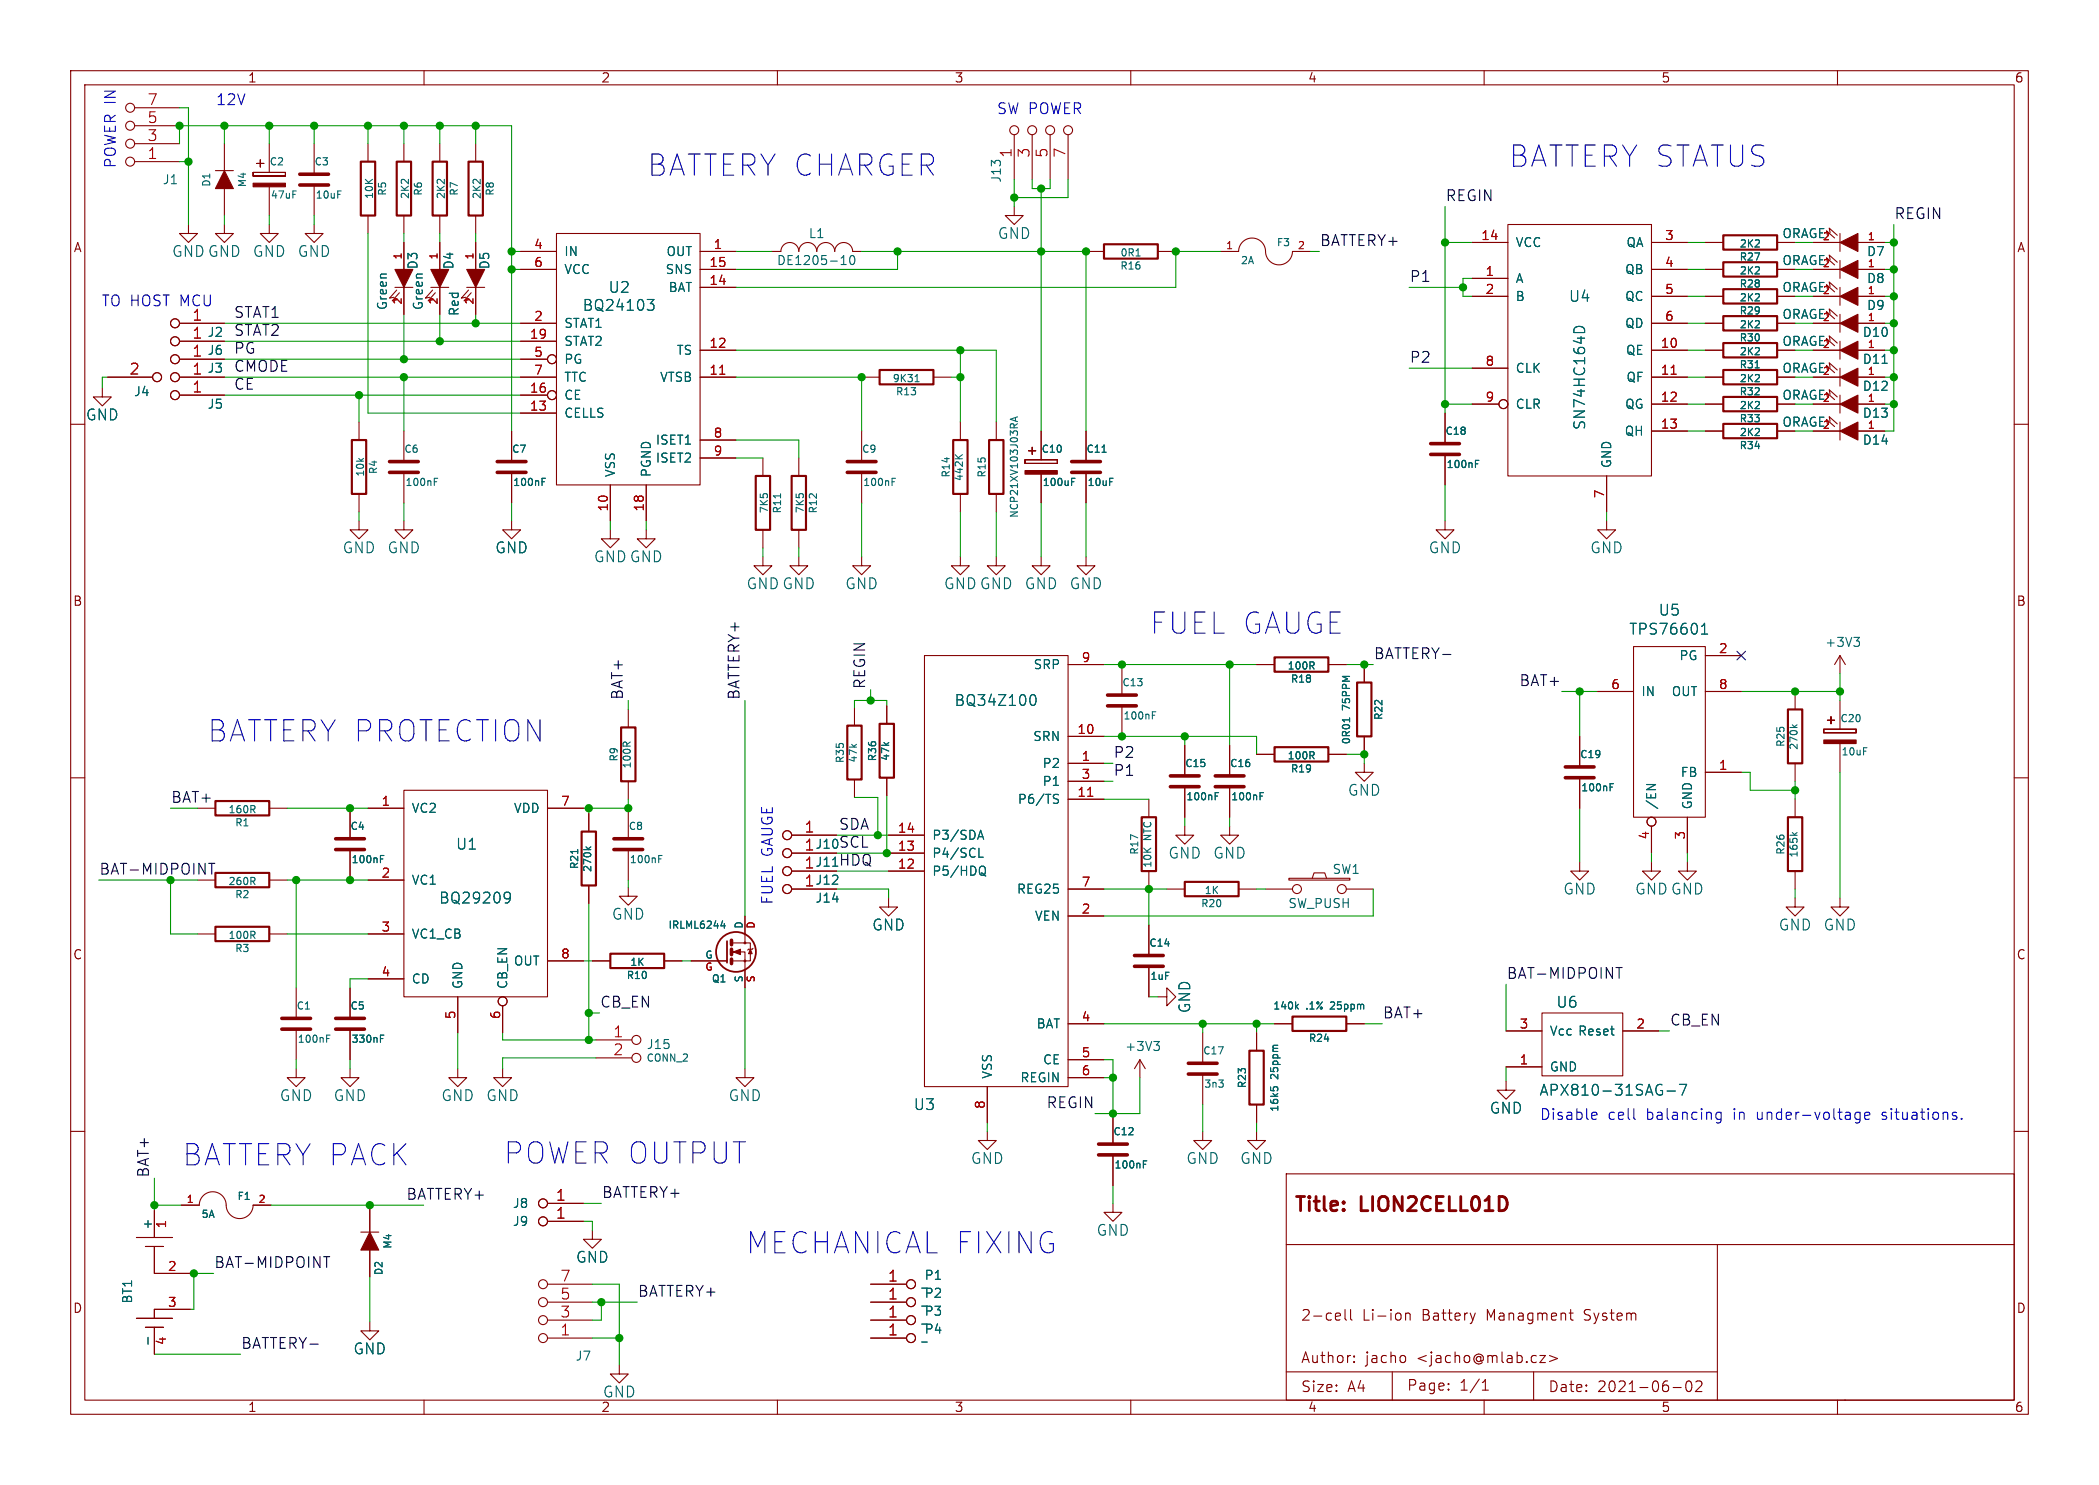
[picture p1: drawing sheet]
<svg xmlns="http://www.w3.org/2000/svg" width="297mm" height="210mm" viewBox="0 0 297 210" stroke-linecap="round" stroke-linejoin="round" font-family="sans-serif">
<g fill="none" stroke="#840000" stroke-width=".15">
<path d="M10 10h277v190h-277zM12 12h273v186h-273zM19 17.8h6.4M19 15.2h6.4M60 10v2M110 10v2M143.5 19.1v6.3M146 19.1v6.3M148.6 19.1v6.3M151.1 19.1v6.3M160 10v2M210 10v2"/>
<path d="M260 10v2M19 22.9h6.4M19 20.3h6.4M26.7 31.8v1.2h1.2l-1.2 1.3-1.3-1.3h1.3M30.5 24.1h2.5M31.7 31.8v1.2h1.3l-1.3 1.3-1.2-1.3h1.2M31.7 20.3v3.8M31.7 26.7v3.8M35.8 24.4v.5zM35.8 24.9h4.6zM35.8 24.4h4.6zM36.3 23.1h1z"/>
<path d="M36.8 22.6v1zM38.1 31.8v1.2h1.3l-1.3 1.3-1.3-1.3h1.3M38.1 20.3v4.1M38.1 26.4v4.1M40.4 24.4v.5zM44.4 31.8v1.2h1.3l-1.3 1.3-1.2-1.3h1.2M44.4 20.3v4.3M44.4 26.2v4.3M52.1 20.3v2.6M52.1 30.5v2.5M57.1 20.3v2.6M57.1 30.5v2.5"/>
<path d="M57.1 34.3v3.8M62.2 20.3v2.6M62.2 30.5v2.5M62.2 34.3v3.8M67.3 20.3v2.6M67.3 30.5v2.5M67.3 34.3v3.8M73.7 35.6h5M73.7 38.1h5M78.7 33h20.4v35.6h-20.4zM99.1 35.6h5M99.1 38.1h5"/>
<path d="M109.2 35.6h1.3a1.27 1.27 0 0 1 1.3-1.3 1.27 1.27 0 0 1 1.2 1.3 1.27 1.27 0 0 1 1.3-1.3 1.27 1.27 0 0 1 1.3 1.3 1.27 1.27 0 0 1 1.2-1.3 1.27 1.27 0 0 1 1.3 1.3 1.27 1.27 0 0 1 1.3-1.3 1.27 1.27 0 0 1 1.2 1.3h1.3M143.5 29.2v1.3h1.3l-1.3 1.3-1.3-1.3h1.3M153.7 35.6h2.5M163.8 35.6h2.6M172.7 35.6h2.6a1.93 1.93 0 0 1 2.1-1.9 1.93 1.93 0 0 1 1.7 2.2 1.9 1.9 0 0 0 2 1.5 1.9 1.9 0 0 0 1.8-1.8h2.5M208.3 34.3h5.1M208.3 39.4h5.1M213.4 31.8h20.3v35.5h-20.3zM233.7 38.1h5.1M233.7 34.3h5.1M241.3 38.1h2.5M241.3 34.3h2.5"/>
<path d="M251.5 38.1h2.5M251.5 34.3h2.5M256.5 38.1h3.8M256.5 34.3h3.8M258.6 33.3l-.2-.7 1.2 1.1M258.6 37.1l-.2-.7 1.2 1.1M259 32.9l-.2-.6 1.2 1M259 36.7l-.2-.6 1.2 1M260.3 33v2.6M260.3 36.8v2.6M262.9 38.1h3.8M262.9 34.3h3.8"/>
<path d="M10 60h2M14.5 54.9v1.2h1.2l-1.2 1.3-1.3-1.3h1.3M15.2 53.3h6.4M25.4 45.7h6.3M25.4 53.3h6.3M25.4 50.8h6.3M25.4 55.9h6.3M25.4 48.3h6.3M50.8 59.7v2.5M55.9 40.6h2.5M56.1 41l-1 1.2 .7-.2M56.5 41.4l-1 1.1 .6-.1"/>
<path d="M57.1 40.6v3.9M61 40.6h2.5M61.2 41l-1 1.2 .6-.2M61.6 41.4l-1 1.1 .6-.1M62.2 40.6v3.9M66 40.6h2.6M66.3 41l-1 1.2 .6-.2M66.7 41.4l-1 1.1 .6-.1M67.3 40.6v3.9M73.7 45.7h5M73.7 53.3h5M73.7 50.8h3.8"/>
<path d="M73.7 58.4h5M73.7 55.9h3.8M73.7 48.3h5M99.1 49.5h5M99.1 40.6h5M99.1 53.3h5M121.9 53.3h2.6M132.1 53.3h2.5M135.9 59.7v2.5M141 59.7v2.5M204.5 58.4v4.3M208.3 41.9h5.1"/>
<path d="M208.3 57.2h3.8M208.3 52.1h5.1M233.7 49.5h5.1M233.7 45.7h5.1M233.7 41.9h5.1M233.7 53.3h5.1M233.7 57.2h5.1M241.3 49.5h2.5M241.3 45.7h2.5M241.3 41.9h2.5M241.3 53.3h2.5M241.3 57.2h2.5"/>
<path d="M251.5 49.5h2.5M251.5 45.7h2.5M251.5 41.9h2.5M251.5 53.3h2.5M251.5 57.2h2.5M256.5 49.5h3.8M256.5 45.7h3.8M256.5 41.9h3.8M256.5 53.3h3.8M256.5 57.2h3.8M258.6 56.1l-.2-.6 1.2 1M258.6 52.3l-.2-.6 1.2 1"/>
<path d="M258.6 48.5l-.2-.6 1.2 1M258.6 44.7l-.2-.6 1.2 1M258.6 40.9l-.2-.6 1.2 1M258.6 59.9l-.2-.6 1.2 1M259 55.8l-.2-.7 1.2 1M259 51.9l-.2-.6 1.2 1M259 48.1l-.2-.6 1.2 1M259 44.3l-.2-.6 1.2 1M259 40.5l-.2-.6 1.2 1M259 59.6l-.2-.7 1.2 1M260.3 40.6v2.6M260.3 44.5v2.5"/>
<path d="M260.3 48.3v2.5M260.3 52.1v2.5M260.3 55.9v2.5M260.3 59.7v2.5M262.9 49.5h3.8M262.9 45.7h3.8M262.9 41.9h3.8M262.9 53.3h3.8M262.9 57.2h3.8M285 60h2M50.8 73.7v1.2h1.3l-1.3 1.3-1.3-1.3h1.3M50.8 69.9v2.5"/>
<path d="M57.1 73.7v1.2h1.3l-1.3 1.3-1.2-1.3h1.2M57.1 61v4.3M57.1 66.8v4.3M72.4 73.7v1.2h1.3l-1.3 1.3-1.3-1.3h1.3M72.4 61v4.3M72.4 66.8v4.3M86.4 74.9v1.3h1.2l-1.2 1.3-1.3-1.3h1.3M86.4 68.6v5.1M91.4 74.9v1.3h1.3l-1.3 1.3-1.2-1.3h1.2M91.4 68.6v5.1M99.1 62.2h5M99.1 64.8h5"/>
<path d="M107.9 78.7v1.3h1.3l-1.3 1.3-1.2-1.3h1.2M107.9 64.8v2.5M107.9 74.9v2.6M113 78.7v1.3h1.3l-1.3 1.3-1.2-1.3h1.2M113 64.8v2.5M113 74.9v2.6M121.9 78.7v1.3h1.3l-1.3 1.3-1.3-1.3h1.3M121.9 61v4.3M121.9 66.8v4.3M135.9 78.7v1.3h1.3l-1.3 1.3-1.3-1.3h1.3M135.9 69.9v2.5M141 78.7v1.3h1.2l-1.2 1.3-1.3-1.3h1.3"/>
<path d="M141 69.9v2.5M145 65v.5zM145 65.5h4.6zM145 65h4.6zM145.5 63.8h1.1zM146 63.2v1.1zM147.3 78.7v1.3h1.3l-1.3 1.3-1.3-1.3h1.3M147.3 61v4M147.3 67.1v4M149.6 65v.5zM153.7 78.7v1.3h1.2l-1.2 1.3-1.3-1.3h1.3M153.7 61v4.3"/>
<path d="M153.7 66.8v4.3M204.5 73.7v1.2h1.2l-1.2 1.3-1.3-1.3h1.3M204.5 64.3v4.3M227.3 73.7v1.2h1.3l-1.3 1.3-1.2-1.3h1.2M227.3 67.3v5.1M233.7 61h5.1M241.3 61h2.5M251.5 61h2.5M256.5 61h3.8M262.9 61h3.8M125.5 99.8v2.6M130.8 92.7h20.3v61h-20.3z"/>
<path d="M151.1 94h5.1M158.7 94v4.3M158.7 99.8v4.3M177.8 94h2.5M188 94h2.5M193 94v2.5M226.1 97.8h5M231.1 91.4h10.2v24.2h-10.2zM241.3 92.7h5.1M241.3 97.8h5.1M254 97.8v2.5M260.3 92.7v2.6"/>
<path d="M260.3 99.1v4M260.3 92.7l-.7 1.3M260.3 92.7l.8 1.3M10 110h2M27.9 114.3h2.6M38.1 114.3h2.5M49.5 114.3v4.3M52.1 114.3h5M57.1 111.8h20.4v29.2h-20.4zM77.5 114.3h5M83.3 115.1v2.5M88.9 100.3v2.6"/>
<path d="M88.9 110.5v2.5M88.9 114.3v4.3M112 118.1h6.4M120.9 100.1v2.5M120.9 110.2v2.6M125.5 110v2.5M125.7 118.1h5.1M151.1 108h5.1M151.1 104.1h5.1M151.1 113h5.1M151.1 110.5h5.1M162.6 113v2.6"/>
<path d="M167.6 116.8v1.3h1.3l-1.3 1.3-1.2-1.3h1.2M167.6 105.4v4.3M167.6 111.3v4.3M174 116.8v1.3h1.3l-1.3 1.3-1.3-1.3h1.3M174 105.4v4.3M174 111.3v4.3M177.8 106.7h2.5M188 106.7h2.5M193 108v1.2h1.3l-1.3 1.3-1.2-1.3h1.2M193 104.1v2.6M223.5 104.1v4.4M223.5 110v4.3"/>
<path d="M233.7 116.8v3.9M238.8 115.6v5.1M241.3 109.2h5.1M254 108v2.5M254 113v2.6M258.1 103.1v.5zM258.1 103.6h4.5zM258.1 103.1h4.5zM258.6 101.9h1zM259.1 101.3v1.1zM260.3 105.2v4M262.6 103.1v.5z"/>
<path d="M285 110h2M27.9 132.1h2.6M27.9 124.5h2.6M38.1 132.1h2.5M38.1 124.5h2.5M41.9 139.7v4.3M49.5 120.1v4.4M49.5 139.7v4.3M52.1 132.1h5M52.1 124.5h5M52.1 138.4h5M77.5 135.9h5"/>
<path d="M83.3 125.2v2.6M83.8 135.9h2.6M88.9 125.5v1.2h1.3l-1.3 1.3-1.3-1.3h1.3M88.9 120.1v4.4M94 135.9h2.5M97.8 135.9h5.1M103.6 135.9h1.8v3.8M105.4 129.5v3.9h-1.8M105.4 133.4h.8v2.5h-.8v-1.3h-1.8M106.6 134.1l-.2 .1h-.5l-.1 .2M112 123.2h6.4M112 125.7h6.4"/>
<path d="M112 120.7h6.4M125.7 127v1.3h1.3l-1.3 1.2-1.2-1.2h1.2M125.7 123.2h5.1M125.7 120.7h5.1M151.1 125.7h5.1M151.1 129.5h5.1M162.6 123.2v2.5M162.6 130.8v4.3M162.6 136.7v4.3M165.1 125.7h2.5M175.3 125.7h2.5M179.1 125.7h3.8"/>
<path d="M182.4 124.2h8.6v.3h-8.6zM185.7 124.2l.2-.8h1.6l.2 .8M190.5 125.7h3.8M223.5 121.9v1.3h1.3l-1.3 1.3-1.3-1.3h1.3M233.7 121.9v1.3h1.2l-1.2 1.3-1.3-1.3h1.3M238.8 121.9v1.3h1.2l-1.2 1.3-1.3-1.3h1.3M254 127v1.3h1.3l-1.3 1.2-1.3-1.2h1.3M254 123.2v2.5M260.3 127v1.3h1.3l-1.3 1.2-1.2-1.2h1.2M10 160h2M41.9 151.1v1.3h1.3l-1.3 1.3-1.3-1.3h1.3M41.9 145.5v4.4"/>
<path d="M49.5 151.1v1.3h1.3l-1.3 1.3-1.2-1.3h1.2M49.5 145.5v4.4M64.8 151.1v1.3h1.2l-1.2 1.3-1.3-1.3h1.3M64.8 141v5.1M71.1 151.1v1.3h1.3l-1.3 1.3-1.3-1.3h1.3M71.1 142.2v3.9M84.3 147.1h5.1M84.3 149.6h5.1M105.4 151.1v1.3h1.3l-1.3 1.3-1.3-1.3h1.3M139.7 153.7v5.1M151.1 144.8h5.1M151.1 149.9h5.1"/>
<path d="M151.1 152.4h5.1M157.5 157.5v4.3M161.3 149.9l-.8 1.2M161.3 149.9v2.5M161.3 149.9l.8 1.2M163.8 141h1.3v-1.3l1.3 1.3-1.3 1.2v-1.2M170.2 146.1v4.3M170.2 151.9v4.3M177.8 146.1v2.5M177.8 156.2v2.6M180.3 144.8h2.6M190.5 144.8h2.5"/>
<path d="M213.1 152.9v1.3h1.3l-1.3 1.2-1.3-1.2h1.3M213.1 150.9h5.1M213.1 145.8h5.1M218.2 143.3h11.4v8.8h-11.4zM229.6 145.8h5.1M285 160h2M19.3 175h5.1zM20.6 176.3h2.5zM21.8 176.3v3.8zM21.8 171.2v3.8M25.7 170.4h2.5a1.93 1.93 0 0 1 2.1-1.9 1.93 1.93 0 0 1 1.7 2.3 1.9 1.9 0 0 0 2.1 1.5 1.9 1.9 0 0 0 1.7-1.9h2.6M51.1 174.2h2.5"/>
<path d="M52.3 170.4v3.8M52.3 176.8v3.8M77.5 170.2h5M77.5 172.7h5M83.8 174v1.3h1.3l-1.3 1.2-1.3-1.2h1.3M139.7 160v1.3h1.3l-1.3 1.3-1.3-1.3h1.3M157.5 170.2v1.3h1.2l-1.2 1.2-1.3-1.2h1.3M157.5 163.3v4.3M170.2 160v1.3h1.2l-1.2 1.3-1.3-1.3h1.3M177.8 160v1.3h1.3l-1.3 1.3-1.3-1.3h1.3M182 166h103v32h-103zM182 176h103"/>
<path d="M243 176v22M19.3 186.4h5.1zM20.6 187.7h2.5zM21.8 185.2v1.2zM21.8 187.7v3.8M21.8 180.1h5.1M21.8 185.2h5.1M52.3 186.9v1.3h1.3l-1.3 1.3-1.2-1.3h1.2M60 198v2M77.5 186.7h6.3M77.5 189.2h6.3M77.5 184.2h6.3"/>
<path d="M77.5 181.6h6.3M87.6 193v1.3h1.3l-1.3 1.3-1.2-1.3h1.2M110 198v2M123.2 186.7h5.1M123.2 189.2h5.1M123.2 184.2h5.1M123.2 181.6h5.1M160 198v2M182 194h61M189.5 185.7l.1 .1 .1 .3-.7 .1M189.6 186.6l-.1 .1M190.3 185.2v1.3l.2 .2"/>
<path d="M191.1 185.2v1.3l.2 .2M191.6 192.6h.1l-.1 .1M191.6 192.6h-.1l.1 .1M191.6 191.8v.1M191.6 192.6v.1M191.6 191.8h.1l-.1 .1M191.6 191.8h-.1l.1 .1M197 194v4M198.7 191.8l.2 .2v.4l-.2 .2M198.9 185.7v1M198.9 185.8a.37 .37 0 0 1 .6 .1v.8M205 196.5v.1"/>
<path d="M205 195.7v.1M208.7 185.7l-.3 1M209.7 196.6h.9M209.7 195.5l.5-.4v1.5M210 198v2M217 194v4M217.9 191.7h.8l-.8 1h.8M219.2 191.7l1.2 .4-1.2 .5M222 185.7h.6M222.2 185.2v1.3l.1 .1 .3 .1M236.7 196.2h1.2M238.7 195.4a.36 .36 0 0 1 .6 .2 .77 .77 0 0 1-.4 1.2 1 1 0 0 1-.2-1.4z"/>
<path d="M240 195.4l.2-.1 .5 .1a.41 .41 0 0 1 0 .5l-.8 .9h.9M260 198v2M261 198h.1"/>
<circle cx="18.4" cy="17.8" r=".63"/>
<circle cx="18.4" cy="15.2" r=".63"/>
<circle cx="143.5" cy="18.4" r=".63"/>
<circle cx="146" cy="18.4" r=".63"/>
<circle cx="148.6" cy="18.4" r=".63"/>
<circle cx="151.1" cy="18.4" r=".63"/>
<circle cx="18.4" cy="22.9" r=".63"/>
<circle cx="18.4" cy="20.3" r=".63"/>
<circle cx="22.2" cy="53.3" r=".63"/>
<circle cx="24.8" cy="45.7" r=".63"/>
<circle cx="24.8" cy="53.3" r=".63"/>
<circle cx="24.8" cy="48.3" r=".63"/>
<circle cx="24.8" cy="55.9" r=".63"/>
<circle cx="24.8" cy="50.8" r=".63"/>
<circle cx="78.1" cy="55.9" r=".63"/>
<circle cx="78.1" cy="50.8" r=".63"/>
<circle cx="212.7" cy="57.1" r=".63"/>
<circle cx="111.4" cy="118.1" r=".63"/>
<circle cx="233.7" cy="116.2" r=".63"/>
<circle cx="105.4" cy="135.9" r=".13"/>
<circle cx="105.4" cy="133.4" r=".13"/>
<circle cx="111.4" cy="125.7" r=".63"/>
<circle cx="111.4" cy="123.2" r=".63"/>
<circle cx="111.4" cy="120.6" r=".63"/>
<circle cx="183.5" cy="125.7" r=".63"/>
<circle cx="189.9" cy="125.7" r=".63"/>
<circle cx="71.1" cy="141.6" r=".63"/>
<circle cx="90" cy="149.6" r=".63"/>
<circle cx="90" cy="147.1" r=".63"/>
<circle cx="76.8" cy="172.7" r=".63"/>
<circle cx="76.8" cy="170.2" r=".63"/>
<circle cx="76.8" cy="181.6" r=".63"/>
<circle cx="76.8" cy="184.1" r=".63"/>
<circle cx="76.8" cy="189.2" r=".63"/>
<circle cx="76.8" cy="186.7" r=".63"/>
<circle cx="128.9" cy="181.6" r=".63"/>
<circle cx="128.9" cy="184.1" r=".63"/>
<circle cx="128.9" cy="189.2" r=".63"/>
<circle cx="128.9" cy="186.7" r=".63"/>
</g>
<g fill="none" stroke="#840000" stroke-width=".3">
<path d="M51.1 22.9h2v7.6h-2zM56.1 22.9h2.1v7.6h-2.1zM61.2 22.9h2v7.6h-2zM66.3 22.9h2v7.6h-2zM156.2 34.5h7.6v2.1h-7.6zM243.8 37.1h7.7v2h-7.7zM243.8 33.3h7.7v2h-7.7zM124.5 52.3h7.6v2.1h-7.6zM243.8 48.5h7.7v2h-7.7zM243.8 44.7h7.7v2h-7.7zM243.8 40.9h7.7v2h-7.7zM243.8 56.1h7.7v2.1h-7.7z"/>
<path d="M243.8 59.9h7.7v2.1h-7.7zM243.8 52.3h7.7v2.1h-7.7zM49.8 62.2h2v7.7h-2zM106.9 67.3h2.1v7.6h-2.1zM112 67.3h2v7.6h-2zM134.9 62.2h2v7.7h-2zM140 62.2h2v7.7h-2zM180.3 93h7.7v2h-7.7zM192 96.5h2.1v7.6h-2.1zM30.5 113.3h7.6v2h-7.6zM82.3 117.6h2v7.6h-2zM87.9 102.9h2v7.6h-2z"/>
<path d="M119.9 102.6h2v7.6h-2zM124.5 102.4h2v7.6h-2zM161.5 115.6h2.1v7.6h-2.1zM180.3 105.7h7.7v2h-7.7zM253 100.3h2v7.7h-2zM253 115.6h2v7.6h-2zM30.5 131.1h7.6v2h-7.6zM30.5 123.4h7.6v2.1h-7.6zM86.4 134.9h7.6v2h-7.6zM167.6 124.7h7.7v2h-7.7zM176.8 148.6h2v7.6h-2zM182.9 143.8h7.6v2h-7.6z"/>
</g>
<g fill="none" stroke="#006464" stroke-width=".15">
<path d="M41.4 27h.5M47.8 27h.5M119 37.4h.7M119.3 36.3l.1-.2v1.3M120.3 36.3l.2-.2a.69 .69 0 0 1 .3 1.2l-.2 .1a.68 .68 0 0 1-.3-1.1zM160.7 36.2h.6M91.6 42.4h.9l-.5 .5a.41 .41 0 0 1 .5 .3v.4l-.1 .2-.6 .1M129.5 54h.6M129.7 53.1l.1-.1v1M143.7 59v.5M144 59l-1 .3 1 .3M222.7 47a.8 .8 0 0 1 .5-.8 .8 .8 0 0 1 .9 .2l.1 .6"/>
<path d="M248.4 52h.5M266.3 51.4h.7M61.5 68.1h.3M61.5 67.6h.4M76.7 68.1h.3M76.7 67.6h.5M110.4 69.8v.6M126.2 68.1h.4M126.2 67.6h.5M135.2 64.3l.5 .6M136.2 64.3l-.6 .4M151.6 68.1h.4"/>
<path d="M151.6 67.6h.5M155.9 64h.6M157 67.6h.5M208.8 65.6h.3M208.8 65.1h.5M145.9 98.4a.36 .36 0 0 1 .3-.2 .36 .36 0 0 1 .3 .3 .79 .79 0 0 1-.4 1.3l-.2-.2M185.6 94.1l.3 .5M185.9 93.7v.3M240.8 89.7h.8M240.8 88.6l.4-.5v1.6M262.3 90.1h.8l-.4 .5M262.9 90.6l.2 .3v.3l-.2 .2"/>
<path d="M35.7 114.5l.4 .4M36 114v.4M82.9 119.8l.4 .4M83.6 119.8l-.4 .3M88.3 105h.3M89.2 104.9l-.5 .4M138.3 118.7l.5-1.3 .4 1.3M138.5 118.3h.6M138.5 120v1.2h.6M149.3 112.9l.4 .2 .1 .3-.3 .2h-.3M149.3 112.3l.5 .1M163.1 101.1h.3"/>
<path d="M163.1 100.7h.4M171.9 112.6h.4M171.9 112.1h.5M178.3 112.6h.3M178.3 112.1h.5M185.6 106.8l.3 .5M185.9 106.4v.3M191 101.5v.6M227.8 111.3h.4M227.8 110.8h.5M233 110.9h1.3l-1.3 .8M253.6 102.5l.4 .4"/>
<path d="M253.6 117.7l.4 .4M254.3 102.5l-.4 .3M254.3 117.7l-.4 .3M263.7 105.7h.5M35.7 132.2l.4 .5M35.7 124.6l.4 .5M36 131.8v.3M36 124.2v.3M53.8 121.5h.4M53.8 121h.5M71.6 126.2h.3l.2 .1a1.01 1.01 0 0 1-.3 1.4h-.3M72.2 126.8l-.3 .3h-.3"/>
<path d="M81.7 120.1v.6M93.2 121.5h.3M93.2 121h.5M102.2 130.2l-.2 .7h.6M102.5 130.6v.7M117.8 122.5h.7M138.9 122.5a.43 .43 0 0 1 .5 .4v.4l-.2 .4M138.9 123.5l.3 .2M139.2 123.7l.3 .2M139.2 123.7l-.3 .1M46.2 146.9h.4M46.2 146.4h.5"/>
<path d="M53.8 146.9h.4M53.8 146.4h.5M163.3 147.3h.7l-.4 .5M163.8 147.8l.2 .2v.3l-.2 .3M179.8 153.7v.5M180.2 153.9l.2-.2h.2l.2 .2M180.8 147.8l-.6 .1M183.4 142.3l.3 .4M183.7 142l-.4 .4M235.9 154.3h1.2M237.6 153.4h1.1l-.7 1.5M161.8 164.6h.3"/>
<path d="M161.8 164.2h.5M20.9 189.1v1"/>
</g>
<g fill="none" stroke="#840000" stroke-width=".51">
<path d="M42.4 26.2h4.1M42.4 24.6h4.1M55.1 66.8h4.1M55.1 65.3h4.1M70.4 66.8h4M70.4 65.3h4M119.9 66.8h4.1M119.9 65.3h4.1M151.6 66.8h4.1M151.6 65.3h4.1M202.4 64.3h4.1M202.4 62.7h4.1"/>
<path d="M156.7 99.8h4.1M156.7 98.3h4.1M47.5 118.6h4.1M86.9 118.6h4M165.6 111.3h4.1M165.6 109.7h4.1M172 111.3h4M172 109.7h4M221.5 110h4.1M221.5 108.5h4.1M47.5 120.1h4.1M86.9 120.1h4"/>
<path d="M103.5 133v.6M103.5 134.2v.8M103.5 135.6v.7M160.5 136.7h4.1M160.5 135.1h4.1M39.9 145.5h4M39.9 144h4M47.5 145.5h4.1M47.5 144h4.1M168.1 151.9h4.1M168.1 150.4h4.1M155.4 163.3h4.1"/>
<path d="M155.4 161.8h4.1"/>
</g>
<g fill="#840000" stroke="#840000" stroke-width=".15">
<path d="M66 38.1h2.6l-1.3 2.5z"/>
<path d="M55.9 38.1h2.5l-1.3 2.5z"/>
<path d="M61 38.1h2.5l-1.3 2.5z"/>
<path d="M260.3 34.3l2.6-1.3v2.6z"/>
<path d="M260.3 38.1l2.6-1.3v2.6z"/>
<path d="M31.7 24.1l1.3 2.6h-2.5z"/>
<path d="M260.3 57.2l2.6-1.3v2.5z"/>
<path d="M260.3 53.3l2.6-1.2v2.5z"/>
<path d="M35.8 25.9h4.6v.5h-4.6z"/>
<path d="M260.3 49.5l2.6-1.2v2.5z"/>
<path d="M260.3 45.7l2.6-1.2v2.5z"/>
<path d="M258.1 104.6h4.5v.6h-4.5z"/>
<path d="M260.3 41.9l2.6-1.3v2.6z"/>
<path d="M52.3 174.2l1.3 2.6h-2.5z"/>
<path d="M106.2 134.2l.2 .7h-.5z"/>
<path d="M103.8 134.6l1-.4v.8z"/>
<path d="M145 66.5h4.6v.6h-4.6z"/>
<path d="M260.3 61l2.6-1.3v2.5z"/>
</g>
<path d="M101.8 52.9h.8M236.5 52.9h.7M153.9 112.6h.7" fill="none" stroke="#a90000" stroke-width=".15"/>
<g fill="none" stroke="#840000" stroke-width=".25">
<path d="M102.9 133.1v3"/>
<circle cx="104.1" cy="134.6" r="2.82"/>
</g>
<path d="M29.5 122.1h.9M30 122.1v1.5M228.7 136.8h.8M229.1 136.8v1.5M45.8 177.7h.9M46.2 177.7v1.5" fill="none" stroke="#0f0f0f" stroke-width=".15"/>
<path d="M225.5 157.3l.4 .1 .1 .3-.8 .1M225.9 158.2l-.4 .1M231.2 158.1l.2 .2M243.5 157.4l-.4-.1-.3 .3v.4l.1 .2 .2 .1 .4-.1M243.5 157.3v1.2a.41 .41 0 0 1-.6 .2M263.2 157.4l-.4-.1-.3 .3v.4l.1 .2 .2 .1 .4-.1M263.2 157.3v1.2a.41 .41 0 0 1-.7 .2M263.8 157.8l.8-.1-.1-.3-.4-.1-.3 .2 .1 .7 .2 .1 .4-.1M276.7 157.8l.2 .2-.1 .2-.1 .1M276.7 157.3l.1 .1M277.6 158.2v.1M277.6 158.2h-.1l.1 .1" fill="none" stroke="#0000c2" stroke-width=".15"/>
<g fill="none" stroke="#009600" stroke-width=".15">
<path d="M25.4 15.2h1.3v16.6M31.7 17.8v2.5M38.1 17.8v2.5M44.4 17.8v2.5M52.1 17.8v2.5M57.1 17.8v2.5M62.2 17.8v2.5M67.3 17.8v2.5M25.4 20.3v-2.5h47v43.2M25.4 22.9h1.3M31.7 30.5v1.3M38.1 30.5v1.3"/>
<path d="M44.4 30.5v1.3M52.1 33v25.4h21.6M57.1 33v1.3M62.2 33v1.3M67.3 33v1.3M72.4 38.1h1.3M72.4 35.6h1.3M104.1 35.6h5.1M121.9 35.6h31.8v25.4M127 35.6v2.5h-22.9M143.5 25.4v3.8M146 25.4v1.3h2.6v-1.3"/>
<path d="M147.3 26.7v34.3M151.1 25.4v2.5h-7.6M172.7 35.6h-6.3v5h-62.3M185.4 35.6h1.3M204.5 29.2v29.2M204.5 34.3h3.8M208.3 39.4h-1.3v2.5h1.3M238.8 38.1h2.5M238.8 34.3h2.5M266.7 38.1h1.3M266.7 34.3h1.3M268 31.8v29.2h-1.3"/>
<path d="M15.2 53.3h-.7v1.6M31.7 55.9h42M31.7 45.7h42M31.7 53.3h42M31.7 50.8h42M31.7 48.3h42M50.8 55.9v3.8M57.1 44.5v6.3M57.1 53.3v7.7M62.2 44.5v3.8M67.3 44.5v1.2M104.1 49.5h36.9v10.2"/>
<path d="M104.1 53.3h17.8v7.7M134.6 53.3h1.3M135.9 49.5v10.2M199.4 40.6h7.6M199.4 52.1h8.9M204.5 57.2h3.8M238.8 49.5h2.5M238.8 45.7h2.5M238.8 53.3h2.5M238.8 41.9h2.5M238.8 57.2h2.5M266.7 49.5h1.3"/>
<path d="M266.7 45.7h1.3M266.7 53.3h1.3M266.7 41.9h1.3M266.7 57.2h1.3M50.8 72.4v1.3M57.1 71.1v2.6M72.4 71.1v2.6M86.4 73.7v1.2M91.4 73.7v1.2M104.1 64.8h3.8M104.1 62.2h8.9v2.6M107.9 77.5v1.2"/>
<path d="M113 77.5v1.2M121.9 71.1v7.6M135.9 72.4v6.3M141 72.4v6.3M147.3 71.1v7.6M153.7 71.1v7.6M204.5 68.6v5.1M227.3 72.4v1.3M238.8 61h2.5M88.9 99.1v1.2M105.4 99.1v30.4M123.2 97.5v1.6"/>
<path d="M125.5 99.8v-.7h-4.6v1M156.2 94h21.6M174 94v11.4M190.5 94h3.8M221 97.8h5.1M223.5 97.8v6.3M246.4 97.8h13.9M260.3 95.3v3.8M24.1 114.3h3.8M40.6 114.3h11.5M83.3 114.3v.8M88.9 113v1.3h-6.4"/>
<path d="M118.4 118.1h7.3M120.9 112.8h3.3v5.3M125.5 112.5v8.2M156.2 113h6.4M156.2 110.5h1.3M156.2 104.1h21.6v2.6M156.2 108h1.3M167.6 104.1v1.3M167.6 115.6v1.2M174 115.6v1.2M190.5 106.7h2.5v1.3M223.5 114.3v7.6"/>
<path d="M246.4 109.2h1.2v2.6h6.4M254 110.5v2.5M260.3 109.2v17.8M14 124.5h13.9M24.1 124.5v7.6h3.8M40.6 124.5h11.5M40.6 132.1h11.5M41.9 124.5v15.2M52.1 138.4h-2.6v1.3M82.5 135.9h1.3M83.3 127.8v19.3M88.9 124.5v1"/>
<path d="M96.5 135.9h1.3M105.4 139.7v11.4M118.4 125.7h7.3v1.3M118.4 120.7h7.3M118.4 123.2h7.3M156.2 125.7h8.9M162.6 125.7v5.1M177.8 125.7h1.3M194.3 125.7v3.8h-38.1M213.1 139.2v6.6M233.7 120.7v1.2M238.8 120.7v1.2"/>
<path d="M254 125.7v1.3M41.9 149.9v1.2M49.5 149.9v1.2M64.8 146.1v5M71.1 146.1v1h13.2M83.3 143.3h1.5M84.3 149.6h-13.2v1.5M139.7 158.8v1.2M156.2 149.9h1.3v7.6M156.2 144.8h24.1M156.2 152.4h1.3M161.3 152.4v5.1h-6.4"/>
<path d="M162.6 141h1.2M170.2 144.8v1.3M170.2 156.2v3.8M177.8 144.8v1.3M177.8 158.8v1.2M193 144.8h2.6M213.1 150.9v2M234.7 145.8h1.5M21.8 166.6v4.6M21.8 170.4h3.9M38.4 170.4h21.5M82.5 170.2h2.6"/>
<path d="M82.5 172.7h1.3v1.3M157.5 167.6v2.6M21.8 191.5h12.2M26.9 180.1h3.3M27.4 180.1v5.1h-.5M52.3 180.6v6.3M83.8 184.2h6.4M83.8 181.6h3.8v11.4M83.8 189.2h3.8M85.1 184.2v2.5h-1.3"/>
</g>
<path d="M245.8 92.1l1.2 1.2M247 92.1l-1.2 1.2" fill="none" stroke="#000084" stroke-width=".15"/>
<g fill="#009600" stroke="#009600" stroke-width=".15">
<circle cx="52.3" cy="170.4" r=".51"/>
<circle cx="21.8" cy="170.4" r=".51"/>
<circle cx="27.4" cy="180.1" r=".51"/>
<circle cx="83.3" cy="143.3" r=".51"/>
<circle cx="124.2" cy="118.1" r=".51"/>
<circle cx="125.5" cy="120.7" r=".51"/>
<circle cx="123.2" cy="99.1" r=".51"/>
<circle cx="24.1" cy="124.5" r=".51"/>
<circle cx="41.9" cy="124.5" r=".51"/>
<circle cx="49.5" cy="124.5" r=".51"/>
<circle cx="87.6" cy="189.2" r=".51"/>
<circle cx="85.1" cy="184.2" r=".51"/>
<circle cx="83.3" cy="147.1" r=".51"/>
<circle cx="153.7" cy="35.6" r=".51"/>
<circle cx="166.4" cy="35.6" r=".51"/>
<circle cx="204.5" cy="57.2" r=".51"/>
<circle cx="204.5" cy="34.3" r=".51"/>
<circle cx="207" cy="40.6" r=".51"/>
<circle cx="254" cy="111.8" r=".51"/>
<circle cx="260.3" cy="97.8" r=".51"/>
<circle cx="254" cy="97.8" r=".51"/>
<circle cx="170.2" cy="144.8" r=".51"/>
<circle cx="157.5" cy="152.4" r=".51"/>
<circle cx="157.5" cy="157.5" r=".51"/>
<circle cx="177.8" cy="144.8" r=".51"/>
<circle cx="268" cy="41.9" r=".51"/>
<circle cx="268" cy="38.1" r=".51"/>
<circle cx="268" cy="49.5" r=".51"/>
<circle cx="268" cy="45.7" r=".51"/>
<circle cx="268" cy="34.3" r=".51"/>
<circle cx="268" cy="53.3" r=".51"/>
<circle cx="268" cy="57.2" r=".51"/>
<circle cx="174" cy="94" r=".51"/>
<circle cx="167.6" cy="104.1" r=".51"/>
<circle cx="158.8" cy="94" r=".51"/>
<circle cx="158.8" cy="104.1" r=".51"/>
<circle cx="193" cy="94" r=".51"/>
<circle cx="193" cy="106.7" r=".51"/>
<circle cx="162.6" cy="125.7" r=".51"/>
<circle cx="223.5" cy="97.8" r=".51"/>
<circle cx="44.5" cy="17.8" r=".51"/>
<circle cx="38.1" cy="17.8" r=".51"/>
<circle cx="57.2" cy="17.8" r=".51"/>
<circle cx="52.1" cy="17.8" r=".51"/>
<circle cx="25.4" cy="17.8" r=".51"/>
<circle cx="31.8" cy="17.8" r=".51"/>
<circle cx="26.7" cy="22.9" r=".51"/>
<circle cx="49.5" cy="114.3" r=".51"/>
<circle cx="83.3" cy="114.3" r=".51"/>
<circle cx="50.8" cy="55.9" r=".51"/>
<circle cx="88.9" cy="114.3" r=".51"/>
<circle cx="121.9" cy="53.3" r=".51"/>
<circle cx="135.9" cy="53.3" r=".51"/>
<circle cx="62.2" cy="48.3" r=".51"/>
<circle cx="57.2" cy="50.8" r=".51"/>
<circle cx="57.2" cy="53.3" r=".51"/>
<circle cx="67.3" cy="45.7" r=".51"/>
<circle cx="143.5" cy="27.9" r=".51"/>
<circle cx="135.9" cy="49.5" r=".51"/>
<circle cx="147.3" cy="35.6" r=".51"/>
<circle cx="127" cy="35.6" r=".51"/>
<circle cx="147.3" cy="26.7" r=".51"/>
<circle cx="67.3" cy="17.8" r=".51"/>
<circle cx="62.2" cy="17.8" r=".51"/>
<circle cx="72.4" cy="35.6" r=".51"/>
<circle cx="72.4" cy="38.1" r=".51"/>
</g>
<g font-size="4.2" fill="#0000c2">
<text x="213.4" y="23.9">BATTERY STATUS</text>
<text x="91.4" y="25.2">BATTERY CHARGER</text>
<text x="162.6" y="89.9">FUEL GAUGE</text>
<text x="29.2" y="105.2">BATTERY PROTECTION</text>
<text x="25.7" y="165.1">BATTERY PACK</text>
<text x="71.1" y="164.9">POWER OUTPUT</text>
<text x="105.4" y="177.6">MECHANICAL FIXING</text>
</g>
<g font-size="2.8" fill="#840000">
<text x="183" y="171.9">Title:</text>
<text x="192.7" y="171.9">LION2CELL01D</text>
</g>
<g font-size="2.1" fill="#a90000">
<text x="20.8" y="17.5">5</text>
<text x="20.8" y="15">7</text>
<text x="20.8" y="22.6">1</text>
<text x="20.8" y="20.1">3</text>
<text x="145.8" y="22.4" transform="rotate(-90 145.8 22.4)">3</text>
<text x="148.3" y="22.4" transform="rotate(-90 148.3 22.4)">5</text>
<text x="150.9" y="22.4" transform="rotate(-90 150.9 22.4)">7</text>
<text x="27.1" y="45.5">1</text>
<text x="18.2" y="53.1">2</text>
<text x="27.1" y="53.1">1</text>
<text x="27.1" y="50.5">1</text>
<text x="27.1" y="48">1</text>
<text x="27.1" y="55.6">1</text>
<text x="113.8" y="117.9">1</text>
<text x="113.8" y="122.9">1</text>
<text x="113.8" y="125.5">1</text>
<text x="113.8" y="120.4">1</text>
<text x="86.7" y="146.8">1</text>
<text x="86.7" y="149.4">2</text>
<text x="78.6" y="169.9">1</text>
<text x="78.6" y="172.5">1</text>
<text x="79.2" y="183.9">5</text>
<text x="79.2" y="181.4">7</text>
<text x="125.6" y="181.4">1</text>
<text x="125.6" y="183.9">1</text>
<text x="79.2" y="189">1</text>
<text x="79.2" y="186.4">3</text>
<text x="125.6" y="186.4">1</text>
<text x="125.6" y="189">1</text>
</g>
<g font-size="2.1" fill="#0000c2">
<text x="30.5" y="15">12V</text>
<text x="141" y="16.3">SW POWER</text>
<text x="16.5" y="23.9" transform="rotate(-90 16.5 23.9)">POWER IN</text>
<text x="14.3" y="43.4">TO HOST MCU</text>
<text x="109.5" y="128" transform="rotate(-90 109.5 128)">FUEL GAUGE</text>
<text x="217.8" y="158.5">Disable</text>
<text x="227.5" y="158.5">cell</text>
<text x="233" y="158.5">balancing</text>
<text x="245.4" y="158.5">in</text>
<text x="248.8" y="158.5">under-voltage</text>
<text x="266.7" y="158.5">situations.</text>
</g>
<g font-size="2.1" fill="#006464">
<text x="143.3" y="22.4" transform="rotate(-90 143.3 22.4)">1</text>
<text x="141.1" y="34">GND</text>
<text x="24.3" y="36.6">GND GND</text>
<text x="35.7" y="36.6">GND</text>
<text x="42.1" y="36.6">GND</text>
<text x="86" y="41.6">U2</text>
<text x="82.4" y="44.2">BQ24103</text>
<text x="221.9" y="42.9">U4</text>
<text x="12.1" y="59.7">GND</text>
<text x="224.5" y="60.9" transform="rotate(-90 224.5 60.9)">SN74HC164D</text>
<text x="48.4" y="78.5">GND</text>
<text x="54.8" y="78.5">GND</text>
<text x="70" y="78.5">GND</text>
<text x="84" y="79.7">GND GND</text>
<text x="105.6" y="83.5">GND GND</text>
<text x="119.5" y="83.5">GND</text>
<text x="133.5" y="83.5">GND GND</text>
<text x="144.9" y="83.5">GND</text>
<text x="151.3" y="83.5">GND</text>
<text x="202.1" y="78.5">GND</text>
<text x="224.9" y="78.5">GND</text>
<text x="230.4" y="90">TPS76601</text>
<text x="234.6" y="87.3">U5</text>
<text x="135" y="100.1">BQ34Z100</text>
<text x="190.6" y="112.8">GND</text>
<text x="64.4" y="120.4">U1</text>
<text x="165.2" y="121.6">GND</text>
<text x="171.6" y="121.6">GND</text>
<text x="62" y="128">BQ29209</text>
<text x="86.5" y="130.3">GND</text>
<text x="123.3" y="131.8">GND</text>
<text x="221.1" y="126.7">GND</text>
<text x="231.3" y="126.7">GND GND</text>
<text x="251.6" y="131.8">GND</text>
<text x="258" y="131.8">GND</text>
<text x="168.6" y="143.4" transform="rotate(-90 168.6 143.4)">GND</text>
<text x="220.1" y="142.7">U6</text>
<text x="39.5" y="155.9">GND</text>
<text x="47.1" y="155.9">GND</text>
<text x="62.4" y="155.9">GND</text>
<text x="68.7" y="155.9">GND</text>
<text x="103" y="155.9">GND</text>
<text x="217.7" y="155.2">APX810-31SAG-7</text>
<text x="129.2" y="157.2">U3</text>
<text x="210.7" y="157.7">GND</text>
<text x="137.3" y="164.8">GND</text>
<text x="167.8" y="164.8">GND</text>
<text x="175.4" y="164.8">GND</text>
<text x="81.4" y="178.8">GND</text>
<text x="155.1" y="175">GND</text>
<text x="49.9" y="191.7">GND</text>
<text x="85.2" y="197.8">GND</text>
</g>
<g font-size="2.1" fill="#0f0f0f">
<text x="204.5" y="28.6">REGIN</text>
<text x="186.7" y="34.9">BATTERY+</text>
<text x="268" y="31.1">REGIN</text>
<text x="199.4" y="40">P1</text>
<text x="33" y="45.1">STAT1</text>
<text x="33" y="47.6">STAT2</text>
<text x="33" y="52.7">CMODE</text>
<text x="33" y="50.2">PG</text>
<text x="199.4" y="51.4">P2</text>
<text x="33" y="55.2">CE</text>
<text x="194.3" y="93.3">BATTERY-</text>
<text x="88.3" y="99.1" transform="rotate(-90 88.3 99.1)">BAT+</text>
<text x="104.8" y="99.1" transform="rotate(-90 104.8 99.1)">BATTERY+</text>
<text x="122.5" y="97.5" transform="rotate(-90 122.5 97.5)">REGIN</text>
<text x="214.9" y="97.1">BAT+</text>
<text x="157.5" y="107.3">P2</text>
<text x="24.1" y="113.7">BAT+</text>
<text x="157.5" y="109.8">P1</text>
<text x="118.6" y="117.5">SDA</text>
<text x="14" y="123.8">BAT-MIDPOINT</text>
<text x="118.6" y="122.5">HDQ</text>
<text x="118.6" y="120">SCL</text>
<text x="84.8" y="142.6">CB_EN</text>
<text x="213.1" y="138.5">BAT-MIDPOINT</text>
<text x="195.6" y="144.1">BAT+</text>
<text x="236.2" y="145.1">CB_EN</text>
<text x="148" y="156.8">REGIN</text>
<text x="21.2" y="166.6" transform="rotate(-90 21.2 166.6)">BAT+</text>
<text x="57.4" y="169.8">BATTERY+</text>
<text x="85.1" y="169.5">BATTERY+</text>
<text x="30.2" y="179.4">BAT-MIDPOINT</text>
<text x="90.2" y="183.5">BATTERY+</text>
<text x="34" y="190.9">BATTERY-</text>
</g>
<g font-size="2.1" fill="#840000">
<text x="184" y="187">2-cell</text>
<text x="192.7" y="187">Li-ion</text>
<text x="201.2" y="187">Battery</text>
<text x="210.5" y="187">Managment</text>
<text x="224.4" y="187">System</text>
<text x="184" y="193">Author:</text>
<text x="184" y="197.1">Size:</text>
<text x="190.7" y="197.1">A4</text>
<text x="193.2" y="193">jacho</text>
<text x="199" y="196.9">Page:</text>
<text x="200.5" y="193">&lt;jacho@mlab.cz&gt;</text>
<text x="206.5" y="196.9">1/1</text>
<text x="219" y="197.1">Date:</text>
<text x="226" y="197.1">2021-06-02</text>
</g>
<g font-size="1.8" fill="#840000">
<text x="35" y="11.9">1</text>
<text x="85" y="11.9">2</text>
<text x="135" y="11.9">3</text>
<text x="185" y="11.9">4</text>
<text x="235" y="11.9">5</text>
<text x="285" y="11.9">6</text>
<text x="10.3" y="35.9">A</text>
<text x="285.3" y="35.9">A</text>
<text x="10.3" y="85.9">B</text>
<text x="285.3" y="85.9">B</text>
<text x="10.3" y="135.9">C</text>
<text x="285.3" y="135.9">C</text>
<text x="10.3" y="185.9">D</text>
<text x="285.3" y="185.9">D</text>
<text x="35" y="199.9">1</text>
<text x="85" y="199.9">2</text>
<text x="135" y="199.9">3</text>
<text x="185" y="199.9">4</text>
<text x="235" y="199.9">5</text>
<text x="285" y="199.9">6</text>
</g>
<g font-size="1.8" fill="#006464">
<text x="22.9" y="26.3">J1</text>
<text x="141.8" y="25.9" transform="rotate(-90 141.8 25.9)">J13</text>
<text x="114.3" y="33.9">L1</text>
<text x="214.4" y="35.2">VCC</text>
<text x="230" y="35.2">QA</text>
<text x="252.1" y="33.9">ORAGE</text>
<text x="59.3" y="38.2" transform="rotate(-90 59.3 38.2)">D3</text>
<text x="64.4" y="38.2" transform="rotate(-90 64.4 38.2)">D4</text>
<text x="69.4" y="38.2" transform="rotate(-90 69.4 38.2)">D5</text>
<text x="79.8" y="36.4">IN</text>
<text x="79.8" y="39">VCC</text>
<text x="94.1" y="39">SNS</text>
<text x="94.2" y="36.4">OUT</text>
<text x="94.5" y="41.5">BAT</text>
<text x="109.8" y="37.7">DE1205-10</text>
<text x="214.4" y="40.2">A</text>
<text x="229.9" y="39">QB</text>
<text x="252.1" y="37.7">ORAGE</text>
<text x="252.1" y="41.5">ORAGE</text>
<text x="264.1" y="36.4">D7</text>
<text x="264.1" y="40.2">D8</text>
<text x="29.3" y="47.9">J2</text>
<text x="55" y="43.9" transform="rotate(-90 55 43.9)">Green</text>
<text x="60" y="43.9" transform="rotate(-90 60 43.9)">Green</text>
<text x="65.1" y="44.8" transform="rotate(-90 65.1 44.8)">Red</text>
<text x="79.8" y="46.6">STAT1</text>
<text x="214.4" y="42.8">B</text>
<text x="229.9" y="42.8">QC</text>
<text x="229.9" y="46.6">QD</text>
<text x="252.1" y="45.3">ORAGE</text>
<text x="263.5" y="47.9">D10</text>
<text x="264.1" y="44">D9</text>
<text x="29.3" y="52.9">J3</text>
<text x="29.3" y="50.4">J6</text>
<text x="79.8" y="49.1">STAT2</text>
<text x="79.8" y="51.7">PG</text>
<text x="95.7" y="50.4">TS</text>
<text x="214.4" y="52.9">CLK</text>
<text x="230" y="50.4">QE</text>
<text x="252.1" y="52.9">ORAGE</text>
<text x="252.1" y="49.1">ORAGE</text>
<text x="263.5" y="51.7">D11</text>
<text x="18.9" y="56.2">J4</text>
<text x="29.3" y="58">J5</text>
<text x="79.8" y="59.3">CELLS</text>
<text x="79.8" y="56.7">CE</text>
<text x="79.8" y="54.2">TTC</text>
<text x="93.3" y="54.2">VTSB</text>
<text x="214.4" y="58">CLR</text>
<text x="229.9" y="58">QG</text>
<text x="230" y="54.2">QF</text>
<text x="252.1" y="56.7">ORAGE</text>
<text x="263.5" y="59.3">D13</text>
<text x="263.5" y="55.5">D12</text>
<text x="92.7" y="63.1">ISET1</text>
<text x="92.7" y="65.6">ISET2</text>
<text x="229.8" y="61.8">QH</text>
<text x="252.1" y="60.6">ORAGE</text>
<text x="263.5" y="63.1">D14</text>
<text x="87.2" y="67.6" transform="rotate(-90 87.2 67.6)">VSS</text>
<text x="92.3" y="67.6" transform="rotate(-90 92.3 67.6)">PGND</text>
<text x="228.2" y="66.3" transform="rotate(-90 228.2 66.3)">GND</text>
<text x="146.2" y="94.8">SRP</text>
<text x="237.5" y="93.6">PG</text>
<text x="258.2" y="91.7">+3V3</text>
<text x="232.2" y="98.7">IN</text>
<text x="236.5" y="98.7">OUT</text>
<text x="146.1" y="105">SRN</text>
<text x="143.9" y="113.9">P6/TS</text>
<text x="147.4" y="108.8">P2</text>
<text x="147.4" y="111.4">P1</text>
<text x="237.7" y="110.1">FB</text>
<text x="58.2" y="115.2">VC2</text>
<text x="72.6" y="115.2">VDD</text>
<text x="131.8" y="119">P3/SDA</text>
<text x="234.5" y="114.6" transform="rotate(-90 234.5 114.6)">/EN</text>
<text x="239.6" y="114.6" transform="rotate(-90 239.6 114.6)">GND</text>
<text x="58.2" y="125.3">VC1</text>
<text x="115.3" y="125.3">J12</text>
<text x="115.3" y="120.2">J10</text>
<text x="115.3" y="122.8">J11</text>
<text x="131.8" y="124.1">P5/HDQ</text>
<text x="131.8" y="121.5">P4/SCL</text>
<text x="188.5" y="123.8">SW1</text>
<text x="115.3" y="127.9">J14</text>
<text x="143.8" y="126.6">REG25</text>
<text x="146.3" y="130.4">VEN</text>
<text x="182.2" y="128.6">SW_PUSH</text>
<text x="58.2" y="132.9">VC1_CB</text>
<text x="72.6" y="136.8">OUT</text>
<text x="58.2" y="139.3">CD</text>
<text x="65.6" y="140" transform="rotate(-90 65.6 140)">GND</text>
<text x="72" y="140" transform="rotate(-90 72 140)">CB_EN</text>
<text x="91.4" y="148.6">J15</text>
<text x="146.6" y="145.6">BAT</text>
<text x="159.1" y="148.8">+3V3</text>
<text x="219.2" y="146.7">Vcc Reset</text>
<text x="140.6" y="152.7" transform="rotate(-90 140.6 152.7)">VSS</text>
<text x="144.3" y="153.3">REGIN</text>
<text x="147.5" y="150.7">CE</text>
<text x="219.2" y="151.7">GND</text>
<text x="21.6" y="174" transform="rotate(-90 21.6 174)">+</text>
<text x="72.5" y="171">J8</text>
<text x="72.5" y="173.6">J9</text>
<text x="18.9" y="184.5" transform="rotate(-90 18.9 184.5)">BT1</text>
<text x="130.7" y="181.2">P1</text>
<text x="130.7" y="183.7">P2</text>
<text x="130.7" y="186.3">P3</text>
<text x="130.7" y="188.8">P4</text>
<text x="81.4" y="192.6">J7</text>
</g>
<g font-size="1.8" fill="#a90000">
<text x="75.5" y="35.3">4</text>
<text x="100.9" y="35.3">1</text>
<text x="209.5" y="34">14</text>
<text x="235.5" y="34">3</text>
<text x="75.5" y="37.8">6</text>
<text x="100.3" y="40.4">14</text>
<text x="100.3" y="37.8">15</text>
<text x="210.1" y="39.1">1</text>
<text x="210.1" y="41.7">2</text>
<text x="235.5" y="37.8">4</text>
<text x="235.5" y="41.7">5</text>
<text x="75.5" y="45.5">2</text>
<text x="235.5" y="45.5">6</text>
<text x="74.9" y="48">19</text>
<text x="75.5" y="50.5">5</text>
<text x="75.5" y="53.1">7</text>
<text x="100.3" y="53.1">11</text>
<text x="100.3" y="49.3">12</text>
<text x="210.1" y="51.8">8</text>
<text x="234.9" y="49.3">10</text>
<text x="234.9" y="53.1">11</text>
<text x="74.9" y="58.2">13</text>
<text x="74.9" y="55.6">16</text>
<text x="210.1" y="56.9">9</text>
<text x="234.9" y="56.9">12</text>
<text x="100.9" y="62">8</text>
<text x="100.9" y="64.5">9</text>
<text x="234.9" y="60.7">13</text>
<text x="227.1" y="70.6" transform="rotate(-90 227.1 70.6)">7</text>
<text x="86.1" y="72.4" transform="rotate(-90 86.1 72.4)">10</text>
<text x="91.2" y="72.4" transform="rotate(-90 91.2 72.4)">18</text>
<text x="153" y="93.7">9</text>
<text x="243.1" y="92.5">2</text>
<text x="227.9" y="97.5">6</text>
<text x="243.1" y="97.5">8</text>
<text x="152.4" y="103.9">10</text>
<text x="153" y="107.7">1</text>
<text x="152.4" y="112.8">11</text>
<text x="153" y="110.2">3</text>
<text x="243.1" y="109">1</text>
<text x="53.9" y="114">1</text>
<text x="79.3" y="114">7</text>
<text x="127" y="117.9">14</text>
<text x="233.4" y="118.8" transform="rotate(-90 233.4 118.8)">4</text>
<text x="238.5" y="118.8" transform="rotate(-90 238.5 118.8)">3</text>
<text x="53.9" y="124.2">2</text>
<text x="127" y="122.9">12</text>
<text x="127" y="120.4">13</text>
<text x="153" y="125.5">7</text>
<text x="53.9" y="131.8">3</text>
<text x="153" y="129.3">2</text>
<text x="79.3" y="135.6">8</text>
<text x="53.9" y="138.2">4</text>
<text x="64.5" y="144.2" transform="rotate(-90 64.5 144.2)">5</text>
<text x="70.9" y="144.2" transform="rotate(-90 70.9 144.2)">6</text>
<text x="153" y="144.5">4</text>
<text x="153" y="149.6">5</text>
<text x="214.9" y="145.5">3</text>
<text x="231.4" y="145.5">2</text>
<text x="153" y="152.1">6</text>
<text x="214.9" y="150.6">1</text>
<text x="139.4" y="156.9" transform="rotate(-90 139.4 156.9)">8</text>
<text x="23.8" y="173.8" transform="rotate(-90 23.8 173.8)">1</text>
<text x="23.7" y="179.8">2</text>
<text x="23.7" y="184.9">3</text>
<text x="23.8" y="190.3" transform="rotate(-90 23.8 190.3)">4</text>
</g>
<g font-size="1.4" fill="#006464">
<text x="38.1" y="23.6">C2</text>
<text x="44.4" y="23.6">C3</text>
<text x="29.9" y="26.5" transform="rotate(-90 29.9 26.5)">D1</text>
<text x="35" y="26.6" transform="rotate(-90 35 26.6)">M4</text>
<text x="38.2" y="28.3">47uF</text>
<text x="44.6" y="28.3">10uF</text>
<text x="53" y="28.2" transform="rotate(-90 53 28.2)">10K</text>
<text x="54.8" y="27.8" transform="rotate(-90 54.8 27.8)">R5</text>
<text x="58.1" y="28.2" transform="rotate(-90 58.1 28.2)">2K2</text>
<text x="59.9" y="27.8" transform="rotate(-90 59.9 27.8)">R6</text>
<text x="63.1" y="28.2" transform="rotate(-90 63.1 28.2)">2K2</text>
<text x="65" y="27.8" transform="rotate(-90 65 27.8)">R7</text>
<text x="68.2" y="28.2" transform="rotate(-90 68.2 28.2)">2K2</text>
<text x="70.1" y="27.8" transform="rotate(-90 70.1 27.8)">R8</text>
<text x="180.6" y="35">F3</text>
<text x="246.1" y="35.2">2K2</text>
<text x="158.4" y="38.3">R16</text>
<text x="158.4" y="36.5">0R1</text>
<text x="175.5" y="37.6">2A</text>
<text x="246" y="40.9">R28</text>
<text x="246" y="37.1">R27</text>
<text x="246.1" y="39">2K2</text>
<text x="246" y="44.7">R29</text>
<text x="246.1" y="46.6">2K2</text>
<text x="246.1" y="42.8">2K2</text>
<text x="246" y="52.3">R31</text>
<text x="246" y="48.5">R30</text>
<text x="246.1" y="50.4">2K2</text>
<text x="126.2" y="54.3">9K31</text>
<text x="126.7" y="56.1">R13</text>
<text x="246" y="59.9">R33</text>
<text x="246" y="56.1">R32</text>
<text x="246.1" y="58.1">2K2</text>
<text x="246.1" y="54.3">2K2</text>
<text x="57.1" y="64.2">C6</text>
<text x="72.4" y="64.2">C7</text>
<text x="121.9" y="64.2">C9</text>
<text x="147.3" y="64.2">C10</text>
<text x="153.6" y="64.2">C11</text>
<text x="204.4" y="61.7">C18</text>
<text x="246" y="63.7">R34</text>
<text x="246.1" y="61.9">2K2</text>
<text x="51.7" y="67.5" transform="rotate(-90 51.7 67.5)">10k</text>
<text x="53.6" y="67.2" transform="rotate(-90 53.6 67.2)">R4</text>
<text x="57.3" y="68.9">100nF</text>
<text x="72.5" y="68.9">100nF</text>
<text x="122" y="68.9">100nF</text>
<text x="134.6" y="67.6" transform="rotate(-90 134.6 67.6)">R14</text>
<text x="136.4" y="68.2" transform="rotate(-90 136.4 68.2)">442K</text>
<text x="139.7" y="67.6" transform="rotate(-90 139.7 67.6)">R15</text>
<text x="147.4" y="68.9">100uF</text>
<text x="153.8" y="68.9">10uF</text>
<text x="204.6" y="66.4">100nF</text>
<text x="108.9" y="72.7" transform="rotate(-90 108.9 72.7)">7K5</text>
<text x="110.7" y="72.7" transform="rotate(-90 110.7 72.7)">R11</text>
<text x="113.9" y="72.7" transform="rotate(-90 113.9 72.7)">7K5</text>
<text x="115.8" y="72.7" transform="rotate(-90 115.8 72.7)">R12</text>
<text x="144.2" y="73.4" transform="rotate(-90 144.2 73.4)">NCP21XV103J03RA</text>
<text x="182.1" y="94.9">100R</text>
<text x="158.7" y="97.3">C13</text>
<text x="158.9" y="102">100nF</text>
<text x="182.5" y="96.7">R18</text>
<text x="191.2" y="100.4" transform="rotate(-90 191.2 100.4)">75PPM</text>
<text x="195.8" y="101.9" transform="rotate(-90 195.8 101.9)">R22</text>
<text x="87.6" y="107.8" transform="rotate(-90 87.6 107.8)">R9</text>
<text x="121.5" y="108" transform="rotate(-90 121.5 108)">47k</text>
<text x="124.2" y="107.8" transform="rotate(-90 124.2 107.8)">R36</text>
<text x="126" y="107.7" transform="rotate(-90 126 107.7)">47k</text>
<text x="182.1" y="107.6">100R</text>
<text x="191.2" y="105.4" transform="rotate(-90 191.2 105.4)">0R01</text>
<text x="223.5" y="107.4">C19</text>
<text x="252.7" y="105.7" transform="rotate(-90 252.7 105.7)">R25</text>
<text x="254.6" y="106.2" transform="rotate(-90 254.6 106.2)">270k</text>
<text x="260.3" y="102.3">C20</text>
<text x="260.5" y="107">10uF</text>
<text x="89.5" y="108.8" transform="rotate(-90 89.5 108.8)">100R</text>
<text x="119.6" y="108" transform="rotate(-90 119.6 108)">R35</text>
<text x="167.6" y="108.7">C15</text>
<text x="167.8" y="113.4">100nF</text>
<text x="174" y="108.7">C16</text>
<text x="174.1" y="113.4">100nF</text>
<text x="182.5" y="109.4">R19</text>
<text x="223.6" y="112.1">100nF</text>
<text x="32.2" y="115.2">160R</text>
<text x="33.2" y="117.1">R1</text>
<text x="49.5" y="117.6">C4</text>
<text x="88.9" y="117.6">C8</text>
<text x="163.1" y="118.8" transform="rotate(-90 163.1 118.8)">NTC</text>
<text x="32.2" y="125.4">260R</text>
<text x="49.6" y="122.3">100nF</text>
<text x="82" y="123" transform="rotate(-90 82 123)">R21</text>
<text x="83.9" y="123.4" transform="rotate(-90 83.9 123.4)">270k</text>
<text x="89" y="122.3">100nF</text>
<text x="161.3" y="121" transform="rotate(-90 161.3 121)">R17</text>
<text x="163.1" y="122.8" transform="rotate(-90 163.1 122.8)">10K</text>
<text x="252.7" y="121" transform="rotate(-90 252.7 121)">R26</text>
<text x="254.6" y="121.4" transform="rotate(-90 254.6 121.4)">165k</text>
<text x="33.2" y="127.2">R2</text>
<text x="94.5" y="131.5">IRLML6244</text>
<text x="105.2" y="131.4" transform="rotate(-90 105.2 131.4)">D</text>
<text x="169.8" y="128.5">R20</text>
<text x="170.4" y="126.6">1K</text>
<text x="32.2" y="133">100R</text>
<text x="33.2" y="134.8">R3</text>
<text x="89.1" y="136.8">1K</text>
<text x="99.7" y="135.6">G</text>
<text x="162.5" y="134.1">C14</text>
<text x="41.9" y="143">C1</text>
<text x="49.5" y="143">C5</text>
<text x="88.6" y="138.7">R10</text>
<text x="100.6" y="139.1">Q1</text>
<text x="105.2" y="139" transform="rotate(-90 105.2 139)">S</text>
<text x="162.7" y="138.8">1uF</text>
<text x="180.1" y="143">140k</text>
<text x="184.8" y="143">.1%</text>
<text x="188.4" y="143">25ppm</text>
<text x="42" y="147.7">100nF</text>
<text x="49.6" y="147.7">330nF</text>
<text x="170.1" y="149.3">C17</text>
<text x="185.1" y="147.5">R24</text>
<text x="91.4" y="150.3">CONN_2</text>
<text x="170.3" y="154">3n3</text>
<text x="176.5" y="154" transform="rotate(-90 176.5 154)">R23</text>
<text x="181.1" y="152.6" transform="rotate(-90 181.1 152.6)">25ppm</text>
<text x="157.4" y="160.8">C12</text>
<text x="181.1" y="157.3" transform="rotate(-90 181.1 157.3)">16k5</text>
<text x="157.6" y="165.5">100nF</text>
<text x="28.4" y="172.4">5A</text>
<text x="33.5" y="169.9">F1</text>
<text x="55.6" y="176.7" transform="rotate(-90 55.6 176.7)">M4</text>
<text x="54.3" y="180.4" transform="rotate(-90 54.3 180.4)">D2</text>
<text x="130.3" y="182.3">_</text>
<text x="130.3" y="184.9">_</text>
<text x="130.3" y="187.4">_</text>
<text x="130.3" y="190">_</text>
</g>
<g font-size="1.4" fill="#a90000">
<text x="173.4" y="35.3">1</text>
<text x="183.5" y="35.3">2</text>
<text x="257.8" y="34">2</text>
<text x="264.2" y="34">1</text>
<text x="56.9" y="36.8" transform="rotate(-90 56.9 36.8)">1</text>
<text x="62" y="36.8" transform="rotate(-90 62 36.8)">1</text>
<text x="67.1" y="36.8" transform="rotate(-90 67.1 36.8)">1</text>
<text x="257.8" y="37.8">2</text>
<text x="257.8" y="41.7">2</text>
<text x="264.2" y="37.8">1</text>
<text x="264.2" y="41.7">1</text>
<text x="56.9" y="43.2" transform="rotate(-90 56.9 43.2)">2</text>
<text x="62" y="43.2" transform="rotate(-90 62 43.2)">2</text>
<text x="67.1" y="43.2" transform="rotate(-90 67.1 43.2)">2</text>
<text x="257.8" y="45.5">2</text>
<text x="264.2" y="45.5">1</text>
<text x="257.8" y="53.1">2</text>
<text x="257.8" y="49.3">2</text>
<text x="264.2" y="53.1">1</text>
<text x="264.2" y="49.3">1</text>
<text x="257.8" y="56.9">2</text>
<text x="264.2" y="56.9">1</text>
<text x="257.8" y="60.7">2</text>
<text x="264.2" y="60.7">1</text>
<text x="107.1" y="131.4" transform="rotate(-90 107.1 131.4)">D</text>
<text x="99.7" y="137.6">G</text>
<text x="107.1" y="139" transform="rotate(-90 107.1 139)">S</text>
<text x="26.3" y="170.2">1</text>
<text x="36.5" y="170.2">2</text>
</g>
</svg>
